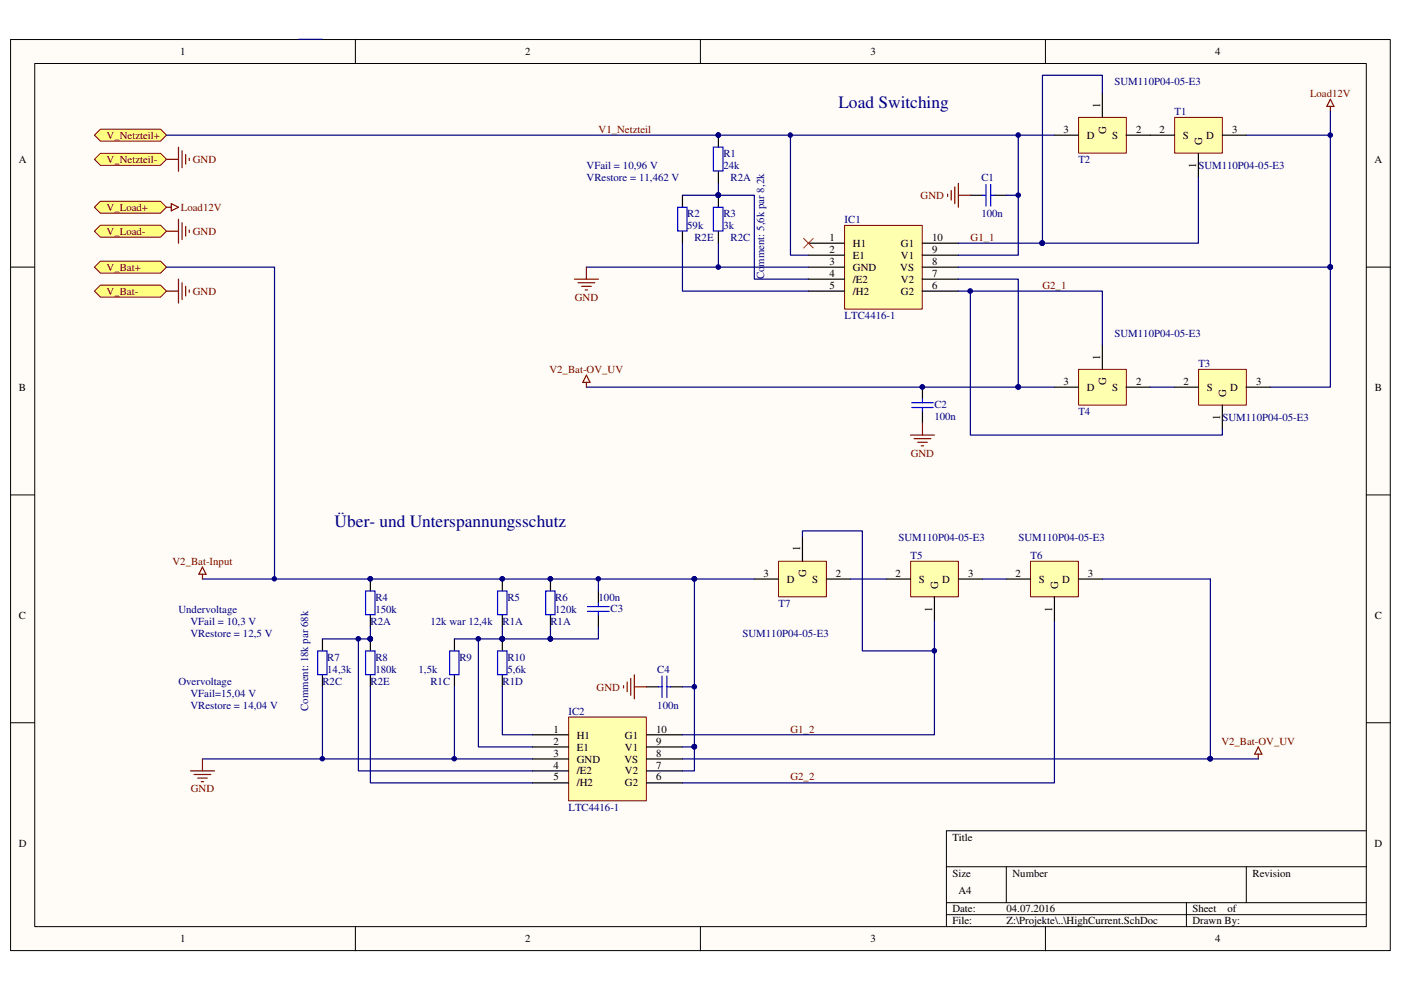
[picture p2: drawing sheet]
<svg xmlns="http://www.w3.org/2000/svg" width="297mm" height="210mm" viewBox="0 0 297 210" stroke-linecap="round" stroke-linejoin="round" font-family="sans-serif">
<path d="M2.3 8.4h292.5v193.1h-292.5z" fill="#fffcf8"/>
<path d="M2.2 8.4h292.6v193.1h-292.6z" fill="none" stroke="#000" stroke-width=".21"/>
<path d="M7.4 13.5h282.3v183h-282.3z" fill="#fffcf8"/>
<g fill="none" stroke="#000" stroke-width=".21">
<path d="M7.4 13.5h282.3v183h-282.3zM75.3 8.3v5.1M148.5 8.3v5.1M221.7 8.3v5.1M2.2 56.6h5.1M289.7 56.6h5.1M2.2 104.9h5.1M289.7 104.9h5.1M2.2 153.2h5.1M289.7 153.2h5.1M289.7 176.1h-89v20.4M75.3 196.5v5.1"/>
<path d="M148.5 196.5v5.1M200.7 183.8h89M200.7 191.4h89M200.7 193.9h89M213.4 183.8v7.6M221.7 196.5v5.1M251.5 191.4v5.1M264.2 183.8v7.6"/>
</g>
<path d="M120.6 152.1h16.4v17.7h-16.4z" fill="#ffffb0"/>
<path d="M120.6 152h16.4v17.8h-16.4z" fill="none" stroke="#800000" stroke-width=".21"/>
<path d="M112.9 158.4h7.6M112.9 155.8h7.6M137.1 158.4h7.6M137.1 155.8h7.6M112.9 160.9h7.6M112.9 163.4h7.6M112.9 166h7.6M137.1 160.9h7.6M137.1 163.4h7.6M137.1 166h7.6" fill="none" stroke="#000" stroke-width=".25"/>
<path d="M179.1 47.8h16.4v17.7h-16.4z" fill="#ffffb0"/>
<path d="M179.1 47.8h16.4v17.7h-16.4z" fill="none" stroke="#800000" stroke-width=".21"/>
<path d="M152.3 28.7v2.5M152.3 36.3v2.6M171.4 56.6h7.6M171.4 59.2h7.6M171.4 54.1h7.6M171.4 51.6h7.6M195.6 56.6h7.6M195.6 59.2h7.6M195.6 54.1h7.6M195.6 51.6h7.6M171.4 61.7h7.6M195.6 61.7h7.6" fill="none" stroke="#000" stroke-width=".25"/>
<circle cx="152.3" cy="28.6" r=".49" fill="#000080"/>
<circle cx="152.3" cy="28.6" r=".49" fill="none" stroke="#000080" stroke-width=".21"/>
<path d="M151.3 31.2h2v5h-2z" fill="none" stroke="#00f" stroke-width=".25"/>
<circle cx="152.3" cy="28.6" r=".49" fill="#000080"/>
<circle cx="152.3" cy="28.6" r=".49" fill="none" stroke="#000080" stroke-width=".21"/>
<path d="M144.7 41.4v2.5M144.7 49v2.6M152.3 41.4v2.5M152.3 49v2.6" fill="none" stroke="#000" stroke-width=".25"/>
<path d="M143.7 43.9h2v5.1h-2z" fill="none" stroke="#00f" stroke-width=".25"/>
<circle cx="152.3" cy="41.4" r=".49" fill="#000080"/>
<circle cx="152.3" cy="41.4" r=".49" fill="none" stroke="#000080" stroke-width=".21"/>
<path d="M151.3 43.9h2v5.1h-2z" fill="none" stroke="#00f" stroke-width=".25"/>
<circle cx="152.3" cy="41.4" r=".49" fill="#000080"/>
<circle cx="152.3" cy="41.4" r=".49" fill="none" stroke="#000080" stroke-width=".21"/>
<path d="M282.1 56.6v25.5h-12.8" fill="none" stroke="#000080" stroke-width=".25"/>
<circle cx="282" cy="56.6" r=".49" fill="#000080"/>
<circle cx="282" cy="56.6" r=".49" fill="none" stroke="#000080" stroke-width=".21"/>
<path d="M215.9 28.7v25.4h-12.7" fill="none" stroke="#000080" stroke-width=".25"/>
<circle cx="215.9" cy="28.6" r=".48" fill="#000080"/>
<circle cx="215.9" cy="28.6" r=".48" fill="none" stroke="#000080" stroke-width=".21"/>
<path d="M170.4 50.5l2 2.1M172.4 50.5l-2 2.1" fill="none" stroke="#f00" stroke-width=".21"/>
<path d="M167.6 28.7v25.4h3.8" fill="none" stroke="#000080" stroke-width=".25"/>
<circle cx="167.5" cy="28.6" r=".47" fill="#000080"/>
<circle cx="167.5" cy="28.6" r=".47" fill="none" stroke="#000080" stroke-width=".21"/>
<path d="M124.3 56.6h47.1M152.3 41.4h7.6v17.8h11.5" fill="none" stroke="#000080" stroke-width=".25"/>
<circle cx="152.3" cy="41.4" r=".49" fill="#000080"/>
<circle cx="152.3" cy="41.4" r=".49" fill="none" stroke="#000080" stroke-width=".21"/>
<path d="M152.3 38.9v2.5" fill="none" stroke="#000080" stroke-width=".25"/>
<circle cx="152.3" cy="41.4" r=".49" fill="#000080"/>
<circle cx="152.3" cy="41.4" r=".49" fill="none" stroke="#000080" stroke-width=".21"/>
<path d="M144.7 41.4h7.6" fill="none" stroke="#000080" stroke-width=".25"/>
<circle cx="152.3" cy="41.4" r=".49" fill="#000080"/>
<circle cx="152.3" cy="41.4" r=".49" fill="none" stroke="#000080" stroke-width=".21"/>
<path d="M152.3 51.6v5" fill="none" stroke="#000080" stroke-width=".25"/>
<circle cx="152.3" cy="56.6" r=".49" fill="#000080"/>
<circle cx="152.3" cy="56.6" r=".49" fill="none" stroke="#000080" stroke-width=".21"/>
<path d="M144.7 51.6v10.1h26.7M124.3 82.1h91.6" fill="none" stroke="#000080" stroke-width=".25"/>
<circle cx="215.9" cy="82" r=".48" fill="#000080"/>
<circle cx="215.9" cy="82" r=".48" fill="none" stroke="#000080" stroke-width=".21"/>
<path d="M121.8 59.2h5.1M122.6 59.9h3.5M124.3 56.6v2.6M123.3 60.7h2M124.1 61.5h.5" fill="none" stroke="#800000" stroke-width=".25"/>
<path d="M144.7 158.4h2.5" fill="none" stroke="#000080" stroke-width=".25"/>
<circle cx="147.2" cy="158.3" r=".49" fill="#000080"/>
<circle cx="147.2" cy="158.3" r=".49" fill="none" stroke="#000080" stroke-width=".21"/>
<path d="M147.2 158.4v5h-2.5" fill="none" stroke="#000080" stroke-width=".25"/>
<circle cx="147.2" cy="158.3" r=".49" fill="#000080"/>
<circle cx="147.2" cy="158.3" r=".49" fill="none" stroke="#000080" stroke-width=".21"/>
<path d="M147.2 122.8v35.6" fill="none" stroke="#000080" stroke-width=".25"/>
<circle cx="147.2" cy="158.3" r=".49" fill="#000080"/>
<circle cx="147.2" cy="158.3" r=".49" fill="none" stroke="#000080" stroke-width=".21"/>
<circle cx="147.2" cy="122.7" r=".48" fill="#000080"/>
<circle cx="147.2" cy="122.7" r=".48" fill="none" stroke="#000080" stroke-width=".21"/>
<path d="M42.9 122.8h104.3" fill="none" stroke="#000080" stroke-width=".25"/>
<circle cx="147.2" cy="122.7" r=".48" fill="#000080"/>
<circle cx="147.2" cy="122.7" r=".48" fill="none" stroke="#000080" stroke-width=".21"/>
<path d="M106.5 122.8v2.5M106.5 130.4v2.5" fill="none" stroke="#000" stroke-width=".25"/>
<circle cx="106.5" cy="122.7" r=".48" fill="#000080"/>
<circle cx="106.5" cy="122.7" r=".48" fill="none" stroke="#000080" stroke-width=".21"/>
<path d="M105.5 125.3h2v5h-2z" fill="none" stroke="#00f" stroke-width=".25"/>
<circle cx="106.5" cy="122.7" r=".48" fill="#000080"/>
<circle cx="106.5" cy="122.7" r=".48" fill="none" stroke="#000080" stroke-width=".21"/>
<path d="M96.3 135.5v2.5M106.5 135.5v2.5M96.3 143.1v2.5M106.5 143.1v2.5" fill="none" stroke="#000" stroke-width=".25"/>
<path d="M95.3 138h2v5h-2z" fill="none" stroke="#00f" stroke-width=".25"/>
<circle cx="106.5" cy="135.4" r=".49" fill="#000080"/>
<circle cx="106.5" cy="135.4" r=".49" fill="none" stroke="#000080" stroke-width=".21"/>
<path d="M105.5 138h2v5h-2z" fill="none" stroke="#00f" stroke-width=".25"/>
<circle cx="106.5" cy="135.4" r=".49" fill="#000080"/>
<circle cx="106.5" cy="135.4" r=".49" fill="none" stroke="#000080" stroke-width=".21"/>
<path d="M96.3 145.6v15.3M106.5 145.6v10.2h6.4M42.9 160.9h70" fill="none" stroke="#000080" stroke-width=".25"/>
<circle cx="96.3" cy="160.9" r=".48" fill="#000080"/>
<circle cx="96.3" cy="160.9" r=".48" fill="none" stroke="#000080" stroke-width=".21"/>
<path d="M78.5 122.8v2.5M78.5 130.4v2.5" fill="none" stroke="#000" stroke-width=".25"/>
<circle cx="78.5" cy="122.7" r=".48" fill="#000080"/>
<circle cx="78.5" cy="122.7" r=".48" fill="none" stroke="#000080" stroke-width=".21"/>
<path d="M77.5 125.3h2v5h-2z" fill="none" stroke="#00f" stroke-width=".25"/>
<circle cx="78.5" cy="122.7" r=".48" fill="#000080"/>
<circle cx="78.5" cy="122.7" r=".48" fill="none" stroke="#000080" stroke-width=".21"/>
<path d="M68.4 135.5v2.5M78.5 135.5v2.5M68.4 143.1v2.5M78.5 143.1v2.5" fill="none" stroke="#000" stroke-width=".25"/>
<path d="M67.3 138h2v5h-2z" fill="none" stroke="#00f" stroke-width=".25"/>
<circle cx="78.5" cy="135.4" r=".49" fill="#000080"/>
<circle cx="78.5" cy="135.4" r=".49" fill="none" stroke="#000080" stroke-width=".21"/>
<path d="M77.5 138h2v5h-2z" fill="none" stroke="#00f" stroke-width=".25"/>
<circle cx="78.5" cy="135.4" r=".49" fill="#000080"/>
<circle cx="78.5" cy="135.4" r=".49" fill="none" stroke="#000080" stroke-width=".21"/>
<path d="M96.3 135.5h10.2" fill="none" stroke="#000080" stroke-width=".25"/>
<circle cx="106.5" cy="135.4" r=".49" fill="#000080"/>
<circle cx="106.5" cy="135.4" r=".49" fill="none" stroke="#000080" stroke-width=".21"/>
<path d="M106.5 132.9v2.6" fill="none" stroke="#000080" stroke-width=".25"/>
<circle cx="106.5" cy="135.4" r=".49" fill="#000080"/>
<circle cx="106.5" cy="135.4" r=".49" fill="none" stroke="#000080" stroke-width=".21"/>
<path d="M101.4 135.5v22.9h11.5" fill="none" stroke="#000080" stroke-width=".25"/>
<circle cx="101.4" cy="135.4" r=".49" fill="#000080"/>
<circle cx="101.4" cy="135.4" r=".49" fill="none" stroke="#000080" stroke-width=".21"/>
<path d="M223.6 131.7v34.3h-78.9M68.4 145.6v15.3M78.5 145.6v20.4h34.4" fill="none" stroke="#000080" stroke-width=".25"/>
<circle cx="68.4" cy="160.9" r=".48" fill="#000080"/>
<circle cx="68.4" cy="160.9" r=".48" fill="none" stroke="#000080" stroke-width=".21"/>
<path d="M124.3 79.5l.8 1.6h-1.5zM124.3 81.1v1M266.8 158.4l.7 1.5h-1.5zM266.8 159.9v1M40.4 163.4h5.1M41.1 164.2h3.6M41.9 165h2M42.7 165.7h.5M42.9 160.9v2.5" fill="none" stroke="#800000" stroke-width=".25"/>
<path d="M144.7 160.9h111.9" fill="none" stroke="#000080" stroke-width=".25"/>
<circle cx="256.6" cy="160.9" r=".48" fill="#000080"/>
<circle cx="256.6" cy="160.9" r=".48" fill="none" stroke="#000080" stroke-width=".21"/>
<path d="M256.6 122.8v38.1" fill="none" stroke="#000080" stroke-width=".25"/>
<circle cx="256.6" cy="160.9" r=".48" fill="#000080"/>
<circle cx="256.6" cy="160.9" r=".48" fill="none" stroke="#000080" stroke-width=".21"/>
<path d="M256.6 160.9h10.2" fill="none" stroke="#000080" stroke-width=".25"/>
<circle cx="256.6" cy="160.9" r=".48" fill="#000080"/>
<circle cx="256.6" cy="160.9" r=".48" fill="none" stroke="#000080" stroke-width=".21"/>
<path d="M282.1 21l.7 1.6h-1.5zM282.1 22.6v1M42.9 120.2l.8 1.6h-1.5zM42.9 121.8v1" fill="none" stroke="#800000" stroke-width=".25"/>
<path d="M264.2 28.7h17.9" fill="none" stroke="#000080" stroke-width=".25"/>
<circle cx="282" cy="28.6" r=".49" fill="#000080"/>
<circle cx="282" cy="28.6" r=".49" fill="none" stroke="#000080" stroke-width=".21"/>
<path d="M68.4 135.5h10.1" fill="none" stroke="#000080" stroke-width=".25"/>
<circle cx="78.5" cy="135.4" r=".49" fill="#000080"/>
<circle cx="78.5" cy="135.4" r=".49" fill="none" stroke="#000080" stroke-width=".21"/>
<path d="M78.5 132.9v2.6" fill="none" stroke="#000080" stroke-width=".25"/>
<circle cx="78.5" cy="135.4" r=".49" fill="#000080"/>
<circle cx="78.5" cy="135.4" r=".49" fill="none" stroke="#000080" stroke-width=".21"/>
<path d="M76 135.5v27.9h36.9" fill="none" stroke="#000080" stroke-width=".25"/>
<circle cx="76" cy="135.4" r=".49" fill="#000080"/>
<circle cx="76" cy="135.4" r=".49" fill="none" stroke="#000080" stroke-width=".21"/>
<path d="M116.7 122.8v2.5M116.7 130.4v2.5" fill="none" stroke="#000" stroke-width=".25"/>
<circle cx="116.7" cy="122.7" r=".48" fill="#000080"/>
<circle cx="116.7" cy="122.7" r=".48" fill="none" stroke="#000080" stroke-width=".21"/>
<path d="M115.7 125.3h2v5h-2z" fill="none" stroke="#00f" stroke-width=".25"/>
<circle cx="116.7" cy="122.7" r=".48" fill="#000080"/>
<circle cx="116.7" cy="122.7" r=".48" fill="none" stroke="#000080" stroke-width=".21"/>
<path d="M126.9 125.3v2.5M126.9 130.4v2.5" fill="none" stroke="#000" stroke-width=".25"/>
<path d="M124.6 129.6h4.6M124.6 128.6h4.6M126.9 127.8v.8M126.9 129.6v.8" fill="none" stroke="#00f" stroke-width=".25"/>
<path d="M106.5 135.5h10.2" fill="none" stroke="#000080" stroke-width=".25"/>
<circle cx="106.5" cy="135.4" r=".49" fill="#000080"/>
<circle cx="106.5" cy="135.4" r=".49" fill="none" stroke="#000080" stroke-width=".21"/>
<circle cx="116.7" cy="135.4" r=".49" fill="#000080"/>
<circle cx="116.7" cy="135.4" r=".49" fill="none" stroke="#000080" stroke-width=".21"/>
<path d="M116.7 132.9v2.6" fill="none" stroke="#000080" stroke-width=".25"/>
<circle cx="116.7" cy="135.4" r=".49" fill="#000080"/>
<circle cx="116.7" cy="135.4" r=".49" fill="none" stroke="#000080" stroke-width=".21"/>
<path d="M126.9 132.9v2.6h-10.2" fill="none" stroke="#000080" stroke-width=".25"/>
<circle cx="116.7" cy="135.4" r=".49" fill="#000080"/>
<circle cx="116.7" cy="135.4" r=".49" fill="none" stroke="#000080" stroke-width=".21"/>
<path d="M126.9 122.8v2.5" fill="none" stroke="#000080" stroke-width=".25"/>
<circle cx="126.9" cy="122.7" r=".48" fill="#000080"/>
<circle cx="126.9" cy="122.7" r=".48" fill="none" stroke="#000080" stroke-width=".21"/>
<path d="M63.3 8.3h5.1" fill="none" stroke="#000080" stroke-width=".25"/>
<path d="M228.7 24.9h10.1v7.6h-10.1z" fill="#ffffb0"/>
<path d="M228.7 24.9h10.1v7.6h-10.1z" fill="none" stroke="#800000" stroke-width=".21"/>
<path d="M233.7 19.8v5M223.6 28.7h5M238.8 28.7h5.1" fill="none" stroke="#000" stroke-width=".25"/>
<path d="M249.1 24.9h10.1v7.6h-10.1z" fill="#ffffb0"/>
<path d="M249 24.9h10.2v7.6h-10.2z" fill="none" stroke="#800000" stroke-width=".21"/>
<path d="M243.9 28.7h5.1M254.1 32.5v5.1M259.2 28.7h5" fill="none" stroke="#000" stroke-width=".25"/>
<path d="M254.1 37.6v14h-33.1" fill="none" stroke="#000080" stroke-width=".25"/>
<circle cx="221" cy="51.5" r=".49" fill="#000080"/>
<circle cx="221" cy="51.5" r=".49" fill="none" stroke="#000080" stroke-width=".21"/>
<path d="M228.7 78.4h10.1v7.5h-10.1z" fill="#ffffb0"/>
<path d="M228.7 78.3h10.1v7.6h-10.1z" fill="none" stroke="#800000" stroke-width=".21"/>
<path d="M233.7 73.2v5.1M223.6 82.1h5M238.8 82.1h5.1" fill="none" stroke="#000" stroke-width=".25"/>
<path d="M254.2 78.4h10v7.5h-10z" fill="#ffffb0"/>
<path d="M254.1 78.3h10.1v7.6h-10.1z" fill="none" stroke="#800000" stroke-width=".21"/>
<path d="M249 82.1h5.1M259.2 85.9v5.1M264.2 82.1h5.1" fill="none" stroke="#000" stroke-width=".25"/>
<path d="M203.2 61.7h30.5v11.5M205.7 61.7v30.5h53.5v-1.2M243.9 82.1h5.1" fill="none" stroke="#000080" stroke-width=".25"/>
<circle cx="205.7" cy="61.7" r=".49" fill="#000080"/>
<circle cx="205.7" cy="61.7" r=".49" fill="none" stroke="#000080" stroke-width=".21"/>
<path d="M203.2 59.2h12.7v22.9" fill="none" stroke="#000080" stroke-width=".25"/>
<circle cx="215.9" cy="82" r=".48" fill="#000080"/>
<circle cx="215.9" cy="82" r=".48" fill="none" stroke="#000080" stroke-width=".21"/>
<path d="M215.9 82.1h7.7" fill="none" stroke="#000080" stroke-width=".25"/>
<circle cx="215.9" cy="82" r=".48" fill="#000080"/>
<circle cx="215.9" cy="82" r=".48" fill="none" stroke="#000080" stroke-width=".21"/>
<path d="M165.1 119h10.1v7.5h-10.1z" fill="#ffffb0"/>
<path d="M165.1 119h10.1v7.5h-10.1z" fill="none" stroke="#800000" stroke-width=".21"/>
<path d="M170.1 113.8v5.2M159.9 122.8h5.2M175.2 122.8h5.1" fill="none" stroke="#000" stroke-width=".25"/>
<path d="M203.2 56.6h78.9" fill="none" stroke="#000080" stroke-width=".25"/>
<circle cx="282" cy="56.6" r=".49" fill="#000080"/>
<circle cx="282" cy="56.6" r=".49" fill="none" stroke="#000080" stroke-width=".21"/>
<path d="M282.1 23.6v33" fill="none" stroke="#000080" stroke-width=".25"/>
<circle cx="282" cy="56.6" r=".49" fill="#000080"/>
<circle cx="282" cy="56.6" r=".49" fill="none" stroke="#000080" stroke-width=".21"/>
<path d="M233.7 19.8v-3.8h-12.7v35.6" fill="none" stroke="#000080" stroke-width=".25"/>
<circle cx="221" cy="51.5" r=".49" fill="#000080"/>
<circle cx="221" cy="51.5" r=".49" fill="none" stroke="#000080" stroke-width=".21"/>
<path d="M203.2 51.6h17.8" fill="none" stroke="#000080" stroke-width=".25"/>
<circle cx="221" cy="51.5" r=".49" fill="#000080"/>
<circle cx="221" cy="51.5" r=".49" fill="none" stroke="#000080" stroke-width=".21"/>
<path d="M193.1 119h10.1v7.5h-10.1z" fill="#ffffb0"/>
<path d="M193.1 119h10.1v7.5h-10.1z" fill="none" stroke="#800000" stroke-width=".21"/>
<path d="M187.9 122.8h5.1M198.1 126.6v5.1M203.2 122.8h5.1" fill="none" stroke="#000" stroke-width=".25"/>
<path d="M218.5 119h10.1v7.5h-10.1z" fill="#ffffb0"/>
<path d="M218.5 119h10.1v7.5h-10.1z" fill="none" stroke="#800000" stroke-width=".21"/>
<path d="M213.4 122.8h5.1M223.6 126.6v5.1M228.6 122.8h5.1" fill="none" stroke="#000" stroke-width=".25"/>
<path d="M170.1 113.8v-1.2h12.7v25.4h15.3M198.1 131.7v24.1h-53.4" fill="none" stroke="#000080" stroke-width=".25"/>
<circle cx="198.1" cy="138" r=".49" fill="#000080"/>
<circle cx="198.1" cy="138" r=".49" fill="none" stroke="#000080" stroke-width=".21"/>
<path d="M147.2 122.8h12.7" fill="none" stroke="#000080" stroke-width=".25"/>
<circle cx="147.2" cy="122.7" r=".48" fill="#000080"/>
<circle cx="147.2" cy="122.7" r=".48" fill="none" stroke="#000080" stroke-width=".21"/>
<path d="M180.3 122.8h7.6M208.3 122.8h5.1M233.7 122.8h22.9M144.7 145.6h2.5" fill="none" stroke="#000080" stroke-width=".25"/>
<path d="M137.1 145.6h2.5M142.2 145.6h2.5" fill="none" stroke="#000" stroke-width=".25"/>
<path d="M139.6 145.6h.8M140.4 143.3v4.6M141.4 145.6h.8M141.4 143.3v4.6" fill="none" stroke="#00f" stroke-width=".25"/>
<circle cx="147.2" cy="145.6" r=".49" fill="#000080"/>
<circle cx="147.2" cy="145.6" r=".49" fill="none" stroke="#000080" stroke-width=".21"/>
<path d="M132.2 145.4v.5M133 144.6v2M133.7 143.8v3.6M134.5 143.1v5.1M134.5 145.6h2.6" fill="none" stroke="#800000" stroke-width=".25"/>
<path d="M195.6 82.1v2.5M195.6 87.2v2.5" fill="none" stroke="#000" stroke-width=".25"/>
<circle cx="195.6" cy="82" r=".48" fill="#000080"/>
<circle cx="195.6" cy="82" r=".48" fill="none" stroke="#000080" stroke-width=".21"/>
<path d="M193.3 85.4h4.6M193.3 86.4h4.6M195.6 84.6v.8M195.6 86.4v.8" fill="none" stroke="#00f" stroke-width=".25"/>
<circle cx="195.6" cy="82" r=".48" fill="#000080"/>
<circle cx="195.6" cy="82" r=".48" fill="none" stroke="#000080" stroke-width=".21"/>
<path d="M193 92.2h5.1M193.8 93h3.6M194.6 93.8h2M195.3 94.5h.5M195.6 89.7v2.5" fill="none" stroke="#800000" stroke-width=".25"/>
<path d="M205.7 41.4h2.6M210.8 41.4h2.6" fill="none" stroke="#000" stroke-width=".25"/>
<path d="M209 39.1v4.6M210.1 39.1v4.6M208.3 41.4h.7M210.1 41.4h.7" fill="none" stroke="#00f" stroke-width=".25"/>
<path d="M213.4 41.4h2.5" fill="none" stroke="#000080" stroke-width=".25"/>
<circle cx="215.9" cy="41.4" r=".48" fill="#000080"/>
<circle cx="215.9" cy="41.4" r=".48" fill="none" stroke="#000080" stroke-width=".21"/>
<path d="M202.4 39.6v3.6M203.2 38.9v5M200.9 41.1v.6M201.7 40.4v2M203.2 41.4h2.5" fill="none" stroke="#800000" stroke-width=".25"/>
<path d="M20 28.7l1.3-1.3h12.7l1.3 1.3-1.3 1.2h-12.7z" fill-rule="evenodd" fill="#ffff80"/>
<path d="M20 28.7l1.3-1.3h12.7l1.3 1.3-1.3 1.2h-12.7z" fill="none" stroke="#800000" stroke-width=".21"/>
<path d="M20 33.8l1.3-1.3h12.7l1.3 1.3-1.3 1.3h-12.7z" fill-rule="evenodd" fill="#ffff80"/>
<path d="M20 33.8l1.3-1.3h12.7l1.3 1.3-1.3 1.3h-12.7z" fill="none" stroke="#800000" stroke-width=".21"/>
<path d="M20 43.9l1.3-1.2h12.7l1.3 1.2-1.3 1.3h-12.7z" fill-rule="evenodd" fill="#ffff80"/>
<path d="M20 43.9l1.3-1.2h12.7l1.3 1.2-1.3 1.3h-12.7z" fill="none" stroke="#800000" stroke-width=".21"/>
<path d="M20 49l1.3-1.2h12.7l1.3 1.2-1.3 1.3h-12.7z" fill-rule="evenodd" fill="#ffff80"/>
<path d="M20 49l1.3-1.2h12.7l1.3 1.2-1.3 1.3h-12.7z" fill="none" stroke="#800000" stroke-width=".21"/>
<path d="M20 56.6l1.3-1.2h12.7l1.3 1.2-1.3 1.3h-12.7z" fill-rule="evenodd" fill="#ffff80"/>
<path d="M20 56.6l1.3-1.2h12.7l1.3 1.2-1.3 1.3h-12.7z" fill="none" stroke="#800000" stroke-width=".21"/>
<path d="M20 61.7l1.3-1.2h12.7l1.3 1.2-1.3 1.3h-12.7z" fill-rule="evenodd" fill="#ffff80"/>
<path d="M20 61.7l1.3-1.2h12.7l1.3 1.2-1.3 1.3h-12.7z" fill="none" stroke="#800000" stroke-width=".21"/>
<path d="M35.3 28.7h188.3M35.3 56.6h22.9v66.2" fill="none" stroke="#000080" stroke-width=".25"/>
<g fill="none" stroke="#800000" stroke-width=".25">
<path d="M35.3 33.8h2.5M37.8 31.2v5.1M38.6 32v3.6M39.4 32.8v2M40.1 33.5v.5M35.3 49h2.5M37.8 46.5v5.1M37.8 59.2v5.1M38.6 47.2v3.6M38.6 59.9v3.6M39.4 48v2M40.1 48.8v.5"/>
<path d="M35.3 61.7h2.5M39.4 60.7v2M40.1 61.5v.5"/>
</g>
<circle cx="58.2" cy="122.7" r=".46" fill="#000080"/>
<circle cx="58.2" cy="122.7" r=".46" fill="none" stroke="#000080" stroke-width=".21"/>
<path d="M35.3 43.9h1M36.3 43.2l1.5 .7-1.5 .8z" fill="none" stroke="#800000" stroke-width=".25"/>
<g font-size="3.7" fill="#000080">
<text x="177.8" y="22.8">Load Switching</text>
<text x="70.9" y="111.8">Über- und Unterspannungsschutz</text>
</g>
<g font-size="2.3">
<text x="38.2" y="11.7">1</text>
<text x="111.4" y="11.7">2</text>
<text x="184.5" y="11.7">3</text>
<text x="257.6" y="11.7">4</text>
<text x="233.3" y="22.9" transform="rotate(-90 233.3 22.9)">1</text>
<text x="225.5" y="28.2">3</text>
<text x="230.4" y="29.5">D</text>
<text x="234.5" y="28.3" transform="rotate(-90 234.5 28.3)">G</text>
<text x="235.8" y="29.5">S</text>
<text x="240.9" y="28.2">2</text>
<text x="245.8" y="28.2">2</text>
<text x="250.8" y="29.5">S</text>
<text x="255.7" y="29.5">D</text>
<text x="261.2" y="28.2">3</text>
<text x="4" y="34.5">A</text>
<text x="253.6" y="35.7" transform="rotate(-90 253.6 35.7)">1</text>
<text x="254.9" y="30.7" transform="rotate(-90 254.9 30.7)">G</text>
<text x="291.4" y="34.5">A</text>
<text x="175.8" y="53.6">2</text>
<text x="175.8" y="51.1">1</text>
<text x="180.8" y="52.4">H1</text>
<text x="191" y="52.4">G1</text>
<text x="197.6" y="51.1">10</text>
<text x="197.6" y="53.6">9</text>
<text x="175.8" y="56.2">3</text>
<text x="175.8" y="58.7">4</text>
<text x="180.8" y="57.4">GND</text>
<text x="180.8" y="60">/E2</text>
<text x="180.8" y="54.9">E1</text>
<text x="190.9" y="57.4">VS</text>
<text x="191" y="54.9">V1</text>
<text x="191" y="60">V2</text>
<text x="197.6" y="56.2">8</text>
<text x="197.6" y="58.7">7</text>
<text x="175.8" y="61.3">5</text>
<text x="180.8" y="62.5">/H2</text>
<text x="191" y="62.5">G2</text>
<text x="197.6" y="61.3">6</text>
<text x="233.3" y="76.2" transform="rotate(-90 233.3 76.2)">1</text>
<text x="4" y="82.8">B</text>
<text x="225.5" y="81.6">3</text>
<text x="230.4" y="82.8">D</text>
<text x="234.5" y="81.7" transform="rotate(-90 234.5 81.7)">G</text>
<text x="235.8" y="82.8">S</text>
<text x="240.9" y="81.6">2</text>
<text x="250.9" y="81.6">2</text>
<text x="255.9" y="82.8">S</text>
<text x="260.8" y="82.8">D</text>
<text x="266.3" y="81.6">3</text>
<text x="291.5" y="82.8">B</text>
<text x="258.7" y="89.1" transform="rotate(-90 258.7 89.1)">1</text>
<text x="260" y="84.1" transform="rotate(-90 260 84.1)">G</text>
<text x="169.6" y="116.9" transform="rotate(-90 169.6 116.9)">1</text>
<text x="161.9" y="122.3">3</text>
<text x="166.8" y="123.5">D</text>
<text x="170.9" y="122.4" transform="rotate(-90 170.9 122.4)">G</text>
<text x="172.2" y="123.5">S</text>
<text x="177.2" y="122.3">2</text>
<text x="189.9" y="122.3">2</text>
<text x="194.8" y="123.5">S</text>
<text x="198.9" y="124.8" transform="rotate(-90 198.9 124.8)">G</text>
<text x="199.8" y="123.5">D</text>
<text x="205.3" y="122.3">3</text>
<text x="215.3" y="122.3">2</text>
<text x="220.3" y="123.5">S</text>
<text x="224.4" y="124.8" transform="rotate(-90 224.4 124.8)">G</text>
<text x="225.2" y="123.5">D</text>
<text x="230.7" y="122.3">3</text>
<text x="4" y="131.2">C</text>
<text x="197.7" y="129.8" transform="rotate(-90 197.7 129.8)">1</text>
<text x="223.1" y="129.8" transform="rotate(-90 223.1 129.8)">1</text>
<text x="291.5" y="131.2">C</text>
<text x="117.3" y="155.3">1</text>
<text x="139.1" y="155.3">10</text>
<text x="117.3" y="160.4">3</text>
<text x="117.3" y="157.9">2</text>
<text x="122.3" y="161.7">GND</text>
<text x="122.3" y="159.1">E1</text>
<text x="122.3" y="156.6">H1</text>
<text x="132.4" y="161.7">VS</text>
<text x="132.5" y="156.6">G1</text>
<text x="132.5" y="159.1">V1</text>
<text x="139.1" y="157.9">9</text>
<text x="139.1" y="160.4">8</text>
<text x="117.3" y="162.9">4</text>
<text x="117.3" y="165.5">5</text>
<text x="122.3" y="164.2">/E2</text>
<text x="122.3" y="166.8">/H2</text>
<text x="132.5" y="164.2">V2</text>
<text x="132.5" y="166.8">G2</text>
<text x="139.1" y="162.9">7</text>
<text x="139.1" y="165.5">6</text>
<text x="4" y="179.5">D</text>
<text x="201.9" y="178.2">Title</text>
<text x="291.4" y="179.5">D</text>
<text x="201.9" y="185.8">Size</text>
<text x="214.7" y="185.8">Number</text>
<text x="265.6" y="185.8">Revision</text>
<text x="203.2" y="189.7">A4</text>
<text x="201.9" y="193.5">Date:</text>
<text x="201.9" y="196">File:</text>
<text x="213.4" y="196">Z:\Projekte\..\HighCurrent.SchDoc</text>
<text x="213.4" y="193.5">04.07.2016</text>
<text x="252.8" y="193.5">Sheet</text>
<text x="252.8" y="196">Drawn By:</text>
<text x="260.3" y="193.5">of</text>
<text x="38.2" y="199.8">1</text>
<text x="111.4" y="199.8">2</text>
<text x="184.5" y="199.8">3</text>
<text x="257.6" y="199.8">4</text>
</g>
<g font-size="2.3" fill="#000080">
<text x="236.3" y="18">SUM110P04-05-E3</text>
<text x="249" y="24.4">T1</text>
<text x="124.4" y="35.8">VFail = 10,96 V</text>
<text x="153.4" y="33.3">R1</text>
<text x="153.4" y="35.8">24k</text>
<text x="228.6" y="34.5">T2</text>
<text x="254.1" y="35.8">SUM110P04-05-E3</text>
<text x="124.4" y="38.4">VRestore = 11,462 V</text>
<text x="154.9" y="38.4">R2A</text>
<text x="208.1" y="38.4">C1</text>
<text x="145.7" y="46">R2</text>
<text x="153.4" y="46">R3</text>
<text x="179.1" y="47.3">IC1</text>
<text x="208.1" y="46">100n</text>
<text x="145.7" y="48.6">59k</text>
<text x="147.2" y="51.1">R2E</text>
<text x="153.4" y="48.6">3k</text>
<text x="154.9" y="51.1">R2C</text>
<text x="162" y="59.2" transform="rotate(-90 162 59.2)">Comment: 5,6k par 8,2k</text>
<text x="179.1" y="67.6">LTC4416-1</text>
<text x="236.3" y="71.4">SUM110P04-05-E3</text>
<text x="254.1" y="77.8">T3</text>
<text x="198.1" y="89">100n</text>
<text x="198.1" y="86.4">C2</text>
<text x="228.6" y="88">T4</text>
<text x="259.2" y="89.2">SUM110P04-05-E3</text>
<text x="190.5" y="114.6">SUM110P04-05-E3</text>
<text x="193" y="118.4">T5</text>
<text x="215.9" y="114.6">SUM110P04-05-E3</text>
<text x="218.5" y="118.4">T6</text>
<text x="37.8" y="129.9">Undervoltage</text>
<text x="79.6" y="127.4">R4</text>
<text x="79.6" y="129.9">150k</text>
<text x="107.6" y="127.4">R5</text>
<text x="117.7" y="127.4">R6</text>
<text x="117.7" y="129.9">120k</text>
<text x="126.9" y="127.4">100n</text>
<text x="129.5" y="129.7">C3</text>
<text x="165.1" y="128.7">T7</text>
<text x="40.4" y="132.5">VFail = 10,3 V</text>
<text x="40.4" y="135">VRestore = 12,5 V</text>
<text x="78.6" y="132.5">R2A</text>
<text x="91.3" y="132.5">12k war 12,4k</text>
<text x="106.5" y="132.5">R1A</text>
<text x="116.7" y="132.5">R1A</text>
<text x="157.4" y="135">SUM110P04-05-E3</text>
<text x="69.4" y="142.6">14,3k</text>
<text x="69.4" y="140.1">R7</text>
<text x="79.6" y="140.1">R8</text>
<text x="79.6" y="142.6">180k</text>
<text x="88.7" y="142.6">1,5k</text>
<text x="97.4" y="140.1">R9</text>
<text x="107.6" y="140.1">R10</text>
<text x="107.6" y="142.6">5,6k</text>
<text x="139.4" y="142.6">C4</text>
<text x="37.8" y="145.2">Overvoltage</text>
<text x="40.4" y="147.7">VFail=15,04 V</text>
<text x="68.4" y="145.2">R2C</text>
<text x="78.6" y="145.2">R2E</text>
<text x="91.3" y="145.2">R1C</text>
<text x="106.5" y="145.2">R1D</text>
<text x="40.4" y="150.2">VRestore = 14,04 V</text>
<text x="65.4" y="150.7" transform="rotate(-90 65.4 150.7)">Comment: 18k par 68k</text>
<text x="120.5" y="151.5">IC2</text>
<text x="139.4" y="150.2">100n</text>
<text x="120.5" y="171.9">LTC4416-1</text>
</g>
<g font-size="2.3" fill="#800000">
<text x="277.7" y="20.6">Load12V</text>
<text x="22.6" y="29.5">V_Netzteil+</text>
<text x="126.9" y="28.2">V1_Netzteil</text>
<text x="22.6" y="34.5">V_Netzteil-</text>
<text x="40.9" y="34.5">GND</text>
<text x="22.6" y="44.7">V_Load+</text>
<text x="38.4" y="44.7">Load12V</text>
<text x="195.2" y="42.2">GND</text>
<text x="22.6" y="49.8">V_Load-</text>
<text x="40.9" y="49.8">GND</text>
<text x="205.8" y="51.1">G1_1</text>
<text x="22.6" y="57.4">V_Bat+</text>
<text x="22.6" y="62.5">V_Bat-</text>
<text x="40.9" y="62.5">GND</text>
<text x="121.9" y="63.8">GND</text>
<text x="221" y="61.3">G2_1</text>
<text x="116.5" y="79">V2_Bat-OV_UV</text>
<text x="193.1" y="96.9">GND</text>
<text x="36.6" y="119.7">V2_Bat-Input</text>
<text x="126.5" y="146.4">GND</text>
<text x="167.6" y="155.3">G1_2</text>
<text x="258.9" y="157.9">V2_Bat-OV_UV</text>
<text x="167.6" y="165.5">G2_2</text>
<text x="40.5" y="168">GND</text>
</g>
</svg>
